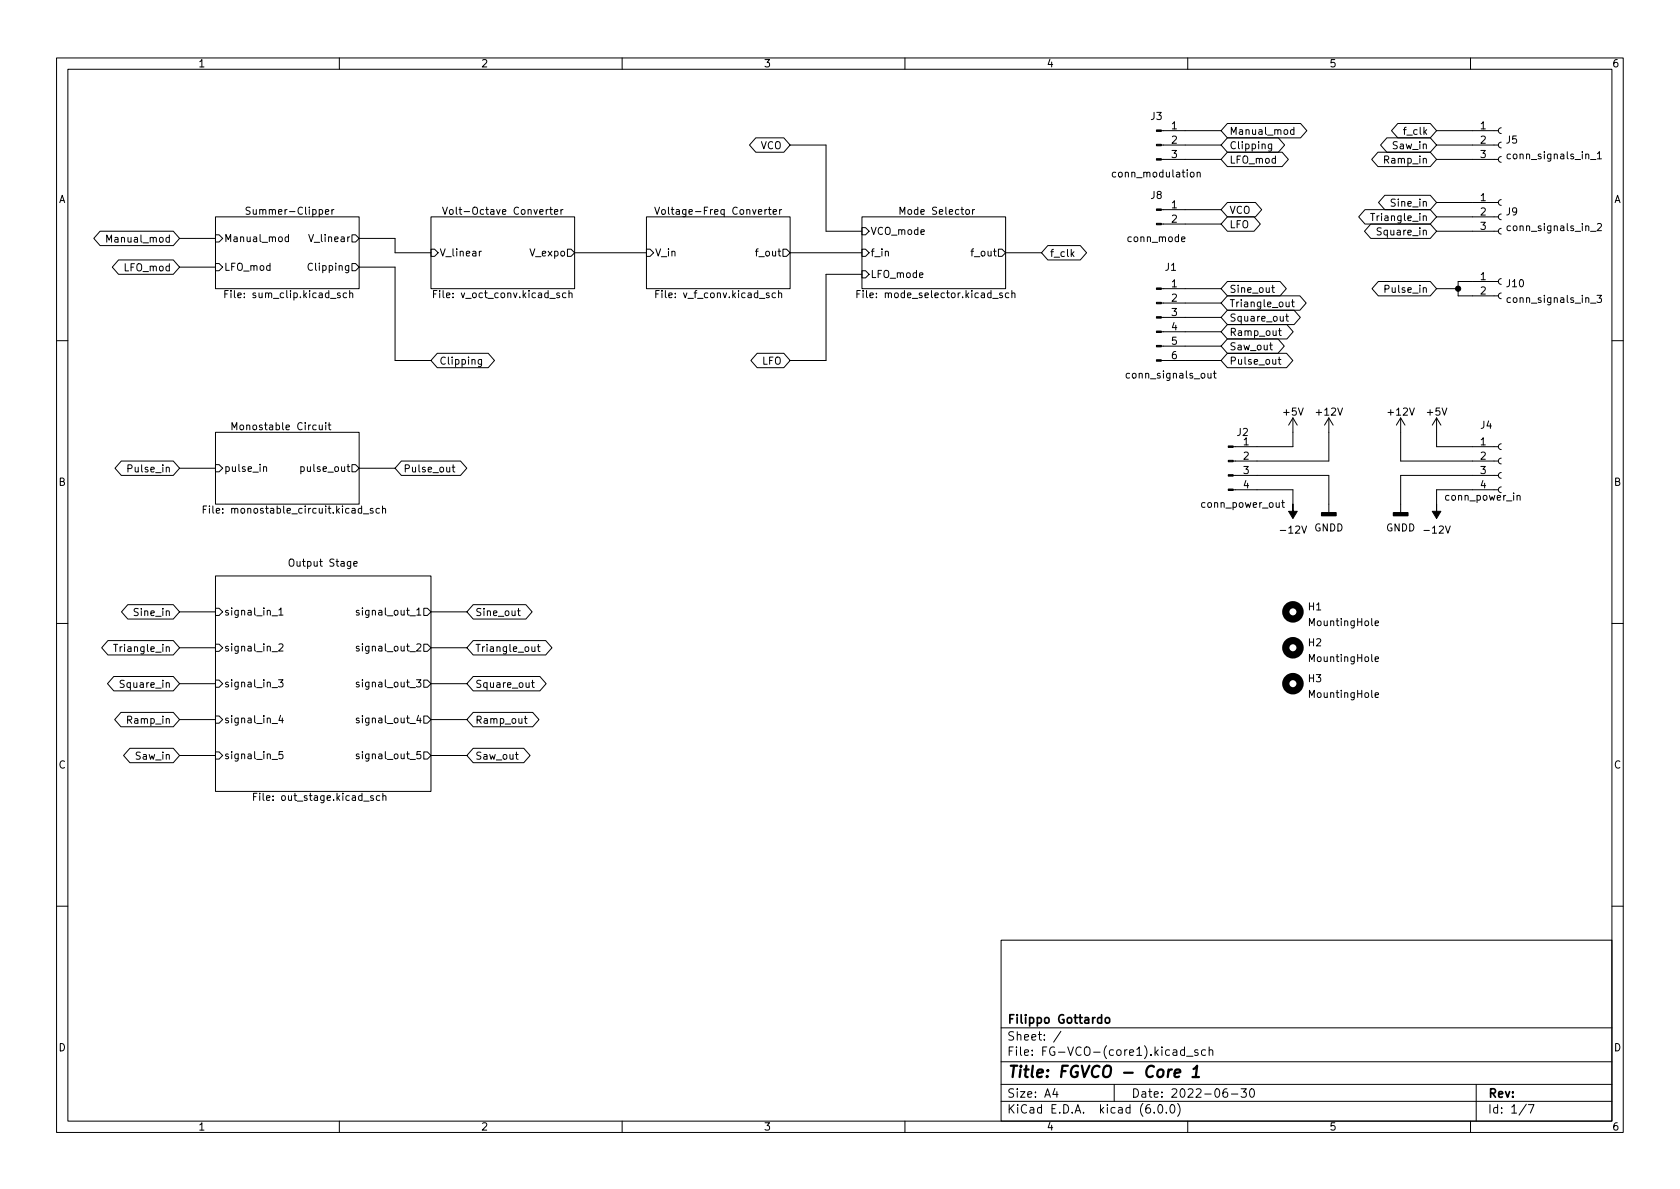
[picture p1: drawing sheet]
<svg xmlns="http://www.w3.org/2000/svg" width="297mm" height="210mm" viewBox="0 0 297 210" stroke-linecap="round" stroke-linejoin="round" font-family="sans-serif">
<g fill="none" stroke="#000" stroke-width=".18">
<path d="M10 10.2h277v190.1h-277zM12 12.2h273v186.1h-273zM60 10.2v2M110 10.2v2M160 10.2v2M210 10.2v2M260 10.2v2M38.1 38.3h25.4v12.7h-25.4zM44.2 36.7l-.5-.1-.2 .3 .1 .3 .6 .2v.4l-.2 .1-.5-.1M57.5 37.5l.6-.1v-.3h-.4l-.2 .1 .1 .6h.5M58.7 37.1v.8M59 37.1l-.3 .2"/>
<path d="M76.2 38.3h25.4v12.7h-25.4zM78.3 36.6l.4 1.3 .4-1.3M98 37.5l.6-.1v-.3h-.4l-.2 .1 .1 .6h.5M99.2 37.1v.8M99.5 37.1l-.3 .2M114.3 38.3h25.4v12.7h-25.4zM115.8 36.6l.4 1.3 .4-1.3M133.6 24.4h5l1.1 1.2-1.1 1.3h-5l-1.1-1.3zM135.8 37.1h.5M136 36.6v1.1l.3 .2M136.7 37.5l.6-.1-.1-.3h-.3l-.2 .1 .1 .6h.4M137.8 37.1v.8"/>
<path d="M138.2 37.1l-.4 .2M139.7 25.6h6.3v15.3h6.4M152.4 38.3h25.4v12.7h-25.4zM172 37.1v.8M172.3 37.1l-.3 .2M205.3 39.6h10.6M205.3 37.1h10.6M205.3 28.2h10.6M205.3 25.6h10.6M205.3 23.1h10.6M210.5 30.6l.2-.1 .4 .1v.5l-.1 .1-.3 .1-.2-.1zM211.7 30.6l.1-.1h.4v.8"/>
<path d="M211.7 30.5v.8M217 38.3h4.7l1.1 1.3-1.1 1.3h-4.7l-1.1-1.3zM217 26.9h9.7l1.1 1.3-1.1 1.3h-9.7l-1.1-1.3zM217 24.4h9l1.1 1.2-1.1 1.3h-9l-1.1-1.3zM217 21.8h13l1.1 1.3-1.1 1.3h-13l-1.1-1.3zM217 35.8h5l1.1 1.3-1.1 1.2h-5l-1.1-1.2zM224.8 25.5v1l-.2 .2h-.3M224.8 25.5h-.3l-.3 .2 .2 .6h.4M228.8 23l-.4-.1-.2 .3 .1 .5h.5M228.8 22.5v1.3M241.3 37.1h11.6l1.1 1.2-1.1 1.3h-11.6l-1.1-1.3zM242.3 37.7h.8"/>
<path d="M242.4 39.6h10.5l1.1 1.3-1.1 1.3h-10.5l-1.1-1.3zM243.6 26.9h9.3l1.1 1.3-1.1 1.3h-9.3l-1.1-1.3zM244.8 34.5h8.1l1.1 1.3-1.1 1.3h-8.1l-1.1-1.3zM245.2 24.4h7.7l1.1 1.2-1.1 1.3h-7.7l-1.1-1.3zM247.1 21.8h5.8l1.1 1.3-1.1 1.3h-5.8l-1.1-1.3zM254 38.3h10.9M254 35.8h10.9M254 28.2h10.9M254 25.6h10.9M254 23.1h10.9M265.4 37.8l-.3 .2-.2 .3 .2 .4 .3 .2M265.4 35.3l-.3 .1-.2 .4 .2 .4 .3 .1"/>
<path d="M265.4 27.7l-.3 .1-.2 .4 .2 .3 .3 .2M265.4 25.1l-.3 .2-.2 .3 .2 .4 .3 .2M265.4 22.6l-.3 .1-.2 .4 .2 .4 .3 .1M281.2 28.2h1M282.4 39.6l.5-.1 .3 .4-.8 .9h.8M282.4 27.2l.4-.4v1.3M282.4 28.1h.8M17.7 40.9h12.9l1.1 1.3-1.1 1.2h-12.9l-1.1-1.2zM18.9 42.8v-1.2l.4 .9 .4-.9v1.2M21 46h9.6l1.1 1.2-1.1 1.3h-9.6l-1.1-1.3zM31.7 47.2h6.4M31.7 42.2h6.4"/>
<path d="M38.1 41.5h.6l.7 .7-.7 .6h-.6zM38.1 46.6h.6l.7 .6-.7 .7h-.6zM39.8 52h.4M40.4 51.4h-.6v1.2M51 41.9h-.4l-.2 .2 .1 .6h.5M51 41.5v1.2M61.3 51.9l-.4-.1-.2 .2 .1 .6h.5M61.8 51.9l.2-.1 .3 .1 .1 .7M61.8 51.4v1.2M62.2 41.5h.7l.6 .7-.6 .6h-.7zM62.2 46.6h.7l.6 .6-.6 .7h-.7zM63.5 47.2h6.3v16.5h6.4"/>
<path d="M63.5 42.2h6.3v2.5h6.4M76.2 44.1h.6l.7 .6-.7 .6h-.6zM76.7 52h.4M77.3 51.4h-.6v1.2M85.1 44.4l-.3 .3M100.1 51.9l-.4-.1-.2 .2 .1 .6h.5M100.3 44.1h.7l.6 .6-.6 .6h-.7zM100.6 51.9l.2-.1 .3 .1v.7M100.6 51.4v1.2M101.6 44.7h12.7M114.3 44.1h.6l.7 .6-.7 .6h-.6zM116 52h.4"/>
<path d="M116.6 51.4h-.6v1.2M137.1 51.9l-.3-.1-.3 .2 .1 .6h.5M137.7 51.9l.1-.1 .3 .1 .1 .7M137.7 51.4v1.2M138.4 44.1h.7l.6 .6-.6 .6h-.7zM139.7 44.7h12.7M151.5 52h.4M152.1 51.4h-.6v1.2M152.4 47.9h.6l.7 .6-.7 .6h-.6zM152.4 40.3h.6l.7 .6-.7 .6h-.6zM152.4 44.1h.6l.7 .6-.7 .6h-.6zM152.4 48.5h-6.4v15.2h-6.3"/>
<path d="M176.5 44.1h.7l.6 .6-.6 .6h-.7zM177.2 51.9l-.3-.1-.2 .2 .1 .2 .4 .1v.3h-.5M177.8 44.7h6.3M178.4 51.9l-.4-.1-.2 .2 .1 .6h.5M178.9 51.9l.2-.1 .3 .1 .1 .7M178.9 51.4v1.2M185.3 43.4h5.7l1.1 1.3-1.1 1.3h-5.7l-1.2-1.3zM189.5 44.9l.4 .5M189.9 44.5l-.5 .5M205.3 58.7h10.6M205.3 56.1h10.6M205.3 53.6h10.6"/>
<path d="M205.3 51h10.6M208.9 42.3l.6-.1v-.3h-.4l-.2 .2 .1 .6h.5M217 54.9h11.8l1.1 1.2-1.1 1.3h-11.8l-1.1-1.3zM217 52.3h12.8l1.1 1.3-1.1 1.3h-12.8l-1.1-1.3zM217 57.4h10.5l1.1 1.3-1.1 1.2h-10.5l-1.1-1.2zM217 59.9h9l1.1 1.3-1.1 1.3h-9l-1.1-1.3zM217 49.8h9.3l1.1 1.2-1.1 1.3h-9.3l-1.1-1.3zM224.8 50.9h.5M225 50.4v1.1l.3 .2M226.1 58.5h.4M226.2 58.1v1.1l.3 .1M227.3 55.9h.5"/>
<path d="M227.4 53.4v.8l.3 .1 .2-.2M227.5 55.5v1.1l.3 .2M227.9 53.4v.9M228.4 53.4h.4M228.5 53v1.1l.3 .2M243.7 49.8h9.2l1.1 1.2-1.1 1.3h-9.2l-1.1-1.3zM244.2 40.3h-.5l-.2 .2 .1 .3 .5 .3v.3l-.1 .2-.5-.1M254 40.9h10.9M254 51h3.8M264.9 49.8h-7.1v2.5h7.1M265.4 40.4l-.3 .1-.2 .4 .2 .3 .3 .2M265.4 51.8l-.3 .2-.2 .3 .2 .4 .3 .1"/>
<path d="M265.4 49.3l-.3 .1-.2 .4 .2 .3 .3 .2M281.2 40.9h1M281.2 53.6h1M282.4 52.2h.8l-.5 .5 .4 .1v.6l-.2 .1-.5-.1M10 60.2h2M38.1 76.4h25.4v12.7h-25.4zM41 76v-1.3l.4 .9 .5-.9v1.3M56.4 75.2l.1 .7 .3 .1 .2-.1M57 75.2v.8M57.6 74.7v.2M57.6 75.2v.8M58 75.2h.5"/>
<path d="M58.2 74.7v1.1l.3 .2M77.3 62.5h9l1.1 1.2-1.1 1.3h-9l-1.1-1.3zM85.1 63.6v1l-.2 .2h-.3M85.1 63.6h-.3l-.3 .2 .2 .6h.4M133.9 62.5h4.7l1.1 1.2-1.1 1.3h-4.7l-1.1-1.3zM205.3 63.7h10.6M205.3 61.2h10.6M213.6 66v.8l.3 .1 .2-.2M214.1 66v.9M214.5 66h.5M214.7 65.6v1.1l.3 .2M217 62.5h10.5l1.1 1.2-1.1 1.3h-10.5l-1.1-1.3z"/>
<path d="M224.5 61h.5M224.7 60.6v1.1l.3 .2M226 63.6h.5M226.2 63.1v1.1l.3 .2M228.6 73.9v5.1h-10.6M228.6 73.9l-.8 1.3M228.6 73.9l.8 1.3M234.9 73.9v7.6h-16.9M234.9 73.9l-.7 1.3M234.9 73.9l.8 1.3M247.6 73.9v7.6h17.3M247.6 73.9l-.7 1.3"/>
<path d="M247.6 73.9l.8 1.3M254 73.9l-.8 1.3M254 73.9v5.1h10.9M254 73.9l.8 1.3M265.4 78.5l-.3 .1-.2 .4 .2 .3 .3 .2M285 60.2h2M21.4 81.5h9.2l1.1 1.3-1.1 1.3h-9.2l-1.1-1.3zM31.7 82.8h6.4M35.9 90.1h.5M36.5 89.5h-.6v1.2M38.1 82.2h.6l.7 .6-.7 .6h-.6zM46.6 82.6l.2-.1 .3 .1v.8"/>
<path d="M62.2 82.2h.7l.6 .6-.6 .6h-.7zM62.6 99.7l.6-.1-.1-.3h-.4l-.1 .2v.6h.5M63.5 82.8h6.3M64.2 90.9h1M65.9 90l-.3-.1-.1 .2v.2l.4 .1v.3h-.4M67.1 90l-.4-.1-.2 .2 .1 .6h.5M67.6 90l.2-.1 .3 .1 .1 .7M67.6 89.5v1.2M71 81.5h10.4l1.1 1.3-1.1 1.3h-10.4l-1.2-1.3zM79.9 82.6h.5M80.1 82.2v1.1l.3 .2M218 86.6h10.6v2.5"/>
<path d="M218 84.1h16.9v6.6M226.6 88.9h.5M226.8 88.5v1l.3 .2M264.9 84.1h-17.3v6.6M264.9 86.6h-10.9v2.5M265.4 86.1l-.3 .1-.2 .4 .2 .4 .3 .1M265.4 83.6l-.3 .1-.2 .4 .2 .3 .3 .2M265.4 81l-.3 .2-.2 .3 .2 .4 .3 .1M268.2 87.7l.2-.1 .3 .1 .1 .8M268.2 87.6v.9M10 110.2h2M19.1 113.3h11.5l1.1 1.2-1.1 1.3h-11.5l-1.1-1.3z"/>
<path d="M20.1 113.9h.7M20.1 119.6h10.5l1.1 1.3-1.1 1.3h-10.5l-1.1-1.3zM22.6 106.9h8l1.1 1.3-1.1 1.3h-8l-1.1-1.3zM31.7 108.2h6.4M31.7 114.5h6.4M38.1 101.8h38.1v38.1h-38.1zM38.1 113.9h.6l.7 .6-.7 .7h-.6zM38.1 107.6h.6l.7 .6-.7 .6h-.6zM48.1 115.2h1M48.1 108.9h1M49.3 114l.5-.1 .2 .3-.7 .9h.7M49.3 107.9l.4-.4v1.3"/>
<path d="M49.3 108.8h.7M63.5 108l-.3-.1-.2 .2 .1 .2 .4 .1v.3h-.5M63.5 114.3h-.3l-.2 .2 .1 .1 .4 .2v.3h-.5M73.7 108.8h.7M74.9 107.6h.7l.6 .6-.6 .6h-.7zM74.9 113.9h.7l.6 .6-.6 .7h-.7zM76.2 108.2h6.3M76.2 114.5h6.3M83.7 119.6h11.8l1.1 1.3-1.1 1.3h-11.8l-1.2-1.3zM83.7 106.9h9.3l1.1 1.3-1.1 1.3h-9.3l-1.2-1.3zM83.7 113.3h12.8l1.1 1.2-1.1 1.3h-12.8l-1.2-1.3zM91.5 108h.5"/>
<path d="M91.7 107.6v1.1l.3 .2M94 114.4l.1 .8h.3l.2-.1M94.6 114.4v.8M95 114.4h.5M95.2 113.9v1.1l.3 .2M243.1 110.2l.6-.1v-.2l-.4-.1-.2 .2 .1 .6h.5M243.1 116.6l.6-.2v-.2l-.4-.1-.2 .2 .1 .6h.5M285 110.2h2M21.4 126h9.2l1.1 1.2-1.1 1.3h-9.2l-1.1-1.3zM22 120.4l-.5-.1-.3 .2 .2 .3 .5 .3v.3l-.2 .2-.5-.1M23 132.3h7.6l1.1 1.3-1.1 1.3h-7.6l-1.2-1.3zM31.7 133.6h6.4"/>
<path d="M31.7 120.9h6.4M31.7 127.2h6.4M38.1 120.3h.6l.7 .6-.7 .6h-.6zM38.1 126.6h.6l.7 .6-.7 .7h-.6zM38.1 133h.6l.7 .6-.7 .6h-.6zM48.1 121.6h1M48.1 127.9h1M48.1 134.3h1M49.3 120.2h.7l-.4 .5 .4 .1v.6l-.2 .1-.5-.1M49.6 126.5l-.3 .9h.8M49.9 127v.8M50 132.9h-.6l-.1 .6 .2-.1h.4l.1 .2v.5l-.2 .1-.5-.1"/>
<path d="M63.5 120.7l-.3-.1-.2 .2 .1 .2 .4 .1v.3h-.5M63.5 133.4l-.3-.1-.2 .2 .1 .2 .4 .1v.3h-.5M63.5 127h-.3l-.2 .2 .1 .1 .4 .2v.3h-.5M74.9 120.3h.7l.6 .6-.6 .6h-.7zM74.9 133h.7l.6 .6-.6 .6h-.7zM74.9 126.6h.7l.6 .6-.6 .7h-.7zM76.2 133.6h6.3M76.2 120.9h6.3M76.2 127.2h6.3M83.7 126h10.5l1.1 1.2-1.1 1.3h-10.5l-1.2-1.3zM83.7 132.3h8.9l1.1 1.3-1.1 1.3h-8.9l-1.2-1.3zM91.1 133.4h.5"/>
<path d="M91.3 133v1.1l.3 .2M92.7 127.1h.5M92.9 126.6v1.1l.3 .2M94 120.7h.5M94.2 120.3v1.1l.3 .2M243.1 122.9l.6-.1v-.2l-.4-.1-.2 .2 .1 .6h.5M44.8 140.9h.5M45.4 140.3h-.6v1.2M67.1 140.8l-.3-.1-.3 .2 .2 .6h.4M67.7 140.8l.2-.1 .3 .1v.7M67.7 140.3v1.2M10 160.2h2"/>
<path d="M177 166.3h108v32h-108zM285 160.2h2M60 198.3v2M110 198.3v2M160 198.3v2M177 194.8h108M177 191.8h108M177 187.8h108M177 181.8h108M186.5 192.5l-.4 1h1M186.9 193v1M187.6 182.4l-1.3 1.9"/>
<path d="M197 191.8v3M204.1 196.7v.1M204.9 195.4l.2-.1a.81 .81 0 0 1 .6 .7 .81 .81 0 0 1-.3 .8h-.2a.81 .81 0 0 1-.6-.6 .81 .81 0 0 1 .3-.8zM206.2 196.7v.1M207.1 195.4l.1-.1a.81 .81 0 0 1 .6 .7 .81 .81 0 0 1-.3 .8h-.1a.81 .81 0 0 1-.6-.6 .81 .81 0 0 1 .3-.8zM208.2 195.1a1.72 1.72 0 0 1 0 2.3M209.4 185.7l-.4-.1-.3 .3v.4l.2 .3h.5M209.4 185.1v1.5M209.8 186.8h1.1M210 198.3v2M211.8 185.7l-.4-.1-.2 .2 .1 .3 .5 .1v.4h-.6M213.1 185.7l-.4-.1-.3 .3v.4l.2 .3h.5"/>
<path d="M213.8 185.8l.2-.2 .4 .1v.9M213.8 185.1v1.5M216.9 192.5a.59 .59 0 0 0-.7 .7v.5l.2 .3h.4l.2-.1 .1-.5-.2-.2-.4-.1-.3 .3M217.7 193.5h1.2M219.4 192.5h1l-.5 .6 .4 .1v.7l-.2 .1h-.5l-.2-.1M221.1 192.7l.2-.2a.81 .81 0 0 1 .6 .7 .81 .81 0 0 1-.3 .8h-.2a.81 .81 0 0 1-.3-1.3zM260 198.3v2M261 191.8v6.5M269.9 195.3l-1.3 1.9M270.2 195.3h1l-.6 1.5"/>
</g>
<path d="M207.7 189.8l1-.2-.1-.4-.5-.1-.4 .3v1l.2 .1 .6-.1M210.8 190.5h1.2M211 189l.7-.5-.3 2" fill="none" stroke="#000" stroke-width=".4"/>
<path d="M195.5 180.1l.2-.2 .4 .2 .1 .5-.1 .3h-.4l-.2-.1z" fill="none" stroke="#000" stroke-width=".3"/>
<g fill="none" stroke="#000" stroke-width="1.3">
<circle cx="228.6" cy="108.2" r="1.27"/>
<circle cx="228.6" cy="114.5" r="1.27"/>
<circle cx="228.6" cy="120.9" r="1.27"/>
</g>
<g fill="#000" stroke="#000" stroke-width=".18">
<path d="M204.5 39.5h.8v.2h-.8zM204.5 37h.8v.2h-.8zM204.5 28.1h.8v.2h-.8zM204.5 25.5h.8v.3h-.8zM204.5 23h.8v.2h-.8zM204.5 58.5h.8v.3h-.8zM204.5 56h.8v.3h-.8zM204.5 53.5h.8v.2h-.8zM204.5 50.9h.8v.3h-.8zM204.5 63.6h.8v.3h-.8zM204.5 61.1h.8v.2h-.8zM217.2 78.9h.8v.2h-.8z"/>
<path d="M217.2 86.5h.8v.2h-.8zM217.2 83.9h.8v.3h-.8zM217.2 81.4h.8v.3h-.8zM228.6 89.1v1.3h.8l-.8 1.3-.8-1.3h.8zM254 89.1v1.3h.8l-.8 1.3-.8-1.3h.8z"/>
<circle cx="257.8" cy="51" r=".46"/>
</g>
<path d="M233.7 90.7h2.5v.5h-2.5zM246.4 90.7h2.5v.5h-2.5z" fill="#000" stroke="#000" stroke-width=".25"/>
<text font-size="2.8" x="178" y="190.6">Title: FGVCO - Core 1</text>
<g font-size="2.1">
<text x="178" y="184">Sheet: /</text>
<text x="178" y="181">Filippo Gottardo</text>
<text x="178" y="186.7">File: FG-VCO-(core1).kicad_sch</text>
<text x="178" y="196.9">KiCad E.D.A. kicad (6.0.0)</text>
<text x="178" y="194.1">Size: A4</text>
<text x="200" y="194.1">Date: 2022-06-30</text>
<text x="263" y="194.1">Rev:</text>
<text x="263" y="196.9">Id: 1/7</text>
</g>
<g font-size="1.8">
<text x="35" y="11.9">1</text>
<text x="85" y="11.9">2</text>
<text x="135" y="11.9">3</text>
<text x="185" y="11.9">4</text>
<text x="235" y="11.9">5</text>
<text x="285" y="11.9">6</text>
<text x="203.5" y="21.2">J3</text>
<text x="207.2" y="22.9">1</text>
<text x="217.3" y="23.8">Manual_mod</text>
<text x="248.5" y="23.8">f_clk</text>
<text x="261.8" y="22.9">1</text>
<text x="134.4" y="26.4">VCO</text>
<text x="207.2" y="25.4">2</text>
<text x="207.2" y="27.9">3</text>
<text x="217.3" y="28.9">LFO_mod</text>
<text x="217.3" y="26.4">Clipping</text>
<text x="245.1" y="28.9">Ramp_in</text>
<text x="246.5" y="26.4">Saw_in</text>
<text x="261.8" y="25.4">2</text>
<text x="261.8" y="27.9">3</text>
<text x="266.3" y="25.4">J5</text>
<text x="266.9" y="28.2">conn_signals_in_1</text>
<text x="10.3" y="35.9">A</text>
<text x="197.1" y="31.4">conn_modulation</text>
<text x="203.5" y="35.2">J8</text>
<text x="261.8" y="35.6">1</text>
<text x="285.3" y="35.9">A</text>
<text x="44.3" y="38">Summer-Clipper</text>
<text x="79.6" y="38">Volt-Octave Converter</text>
<text x="117.2" y="38">Voltage-Freq Converter</text>
<text x="153.9" y="41.5">VCO_mode</text>
<text x="159.6" y="38">Mode Selector</text>
<text x="207.2" y="36.8">1</text>
<text x="207.2" y="39.4">2</text>
<text x="217.3" y="40.3">LFO</text>
<text x="217.3" y="37.8">VCO</text>
<text x="243.1" y="39.1">Triangle_in</text>
<text x="244" y="41.6">Square_in</text>
<text x="246.3" y="36.5">Sine_in</text>
<text x="261.8" y="38.1">2</text>
<text x="261.8" y="40.6">3</text>
<text x="266.3" y="38.1">J9</text>
<text x="266.9" y="40.9">conn_signals_in_2</text>
<text x="19.5" y="42.9">Manual_mod</text>
<text x="22.1" y="48">LFO_mod</text>
<text x="39.6" y="42.8">Manual_mod</text>
<text x="39.6" y="47.9">LFO_mod</text>
<text x="55" y="47.9">Clipping</text>
<text x="55.2" y="42.8">V_linear</text>
<text x="77.7" y="45.3">V_linear</text>
<text x="93.8" y="45.3">V_expo</text>
<text x="115.8" y="45.3">V_in</text>
<text x="133.9" y="45.3">f_out</text>
<text x="153.9" y="45.3">f_in</text>
<text x="172" y="45.3">f_out</text>
<text x="185.6" y="45.4">f_clk</text>
<text x="199.5" y="42.8">conn_mode</text>
<text x="206" y="47.9">J1</text>
<text x="40.6" y="52.7">File: sum_clip.kicad_sch</text>
<text x="77.4" y="52.7">File: v_oct_conv.kicad_sch</text>
<text x="116.7" y="52.7">File: v_f_conv.kicad_sch</text>
<text x="152.7" y="52.7">File: mode_selector.kicad_sch</text>
<text x="153.9" y="49.1">LFO_mode</text>
<text x="207.2" y="50.8">1</text>
<text x="207.2" y="53.3">2</text>
<text x="217.3" y="51.8">Sine_out</text>
<text x="245.3" y="51.8">Pulse_in</text>
<text x="261.8" y="49.5">1</text>
<text x="261.8" y="52.1">2</text>
<text x="266.4" y="50.8">J10</text>
<text x="266.9" y="53.6">conn_signals_in_3</text>
<text x="207.2" y="55.9">3</text>
<text x="207.2" y="58.4">4</text>
<text x="217.3" y="56.9">Square_out</text>
<text x="217.3" y="54.3">Triangle_out</text>
<text x="217.3" y="59.4">Ramp_out</text>
<text x="77.6" y="64.5">Clipping</text>
<text x="134.7" y="64.5">LFO</text>
<text x="207.2" y="61">5</text>
<text x="207.2" y="63.5">6</text>
<text x="217.3" y="64.5">Pulse_out</text>
<text x="217.3" y="61.9">Saw_out</text>
<text x="199.5" y="66.9">conn_signals_out</text>
<text x="41.7" y="76.1">Monostable Circuit</text>
<text x="218.7" y="77.1">J2</text>
<text x="227" y="73.5">+5V</text>
<text x="232.9" y="73.5">+12V</text>
<text x="245.6" y="73.5">+12V</text>
<text x="252.4" y="73.5">+5V</text>
<text x="261.8" y="75.8">J4</text>
<text x="23" y="83.5">Pulse_in</text>
<text x="39.6" y="83.4">pulse_in</text>
<text x="53.7" y="83.4">pulse_out</text>
<text x="71.3" y="83.5">Pulse_out</text>
<text x="219.9" y="78.7">1</text>
<text x="219.9" y="81.3">2</text>
<text x="219.9" y="83.8">3</text>
<text x="261.8" y="78.7">1</text>
<text x="261.8" y="81.3">2</text>
<text x="261.8" y="83.8">3</text>
<text x="10.3" y="85.9">B</text>
<text x="212.6" y="89.8">conn_power_out</text>
<text x="219.9" y="86.4">4</text>
<text x="255.7" y="88.5">conn_power_in</text>
<text x="261.8" y="86.4">4</text>
<text x="285.3" y="85.9">B</text>
<text x="37.4" y="90.8">File: monostable_circuit.kicad_sch</text>
<text x="226.7" y="94.3">-12V</text>
<text x="232.3" y="94">GNDD</text>
<text x="245" y="94">GNDD</text>
<text x="252.1" y="94.3">-12V</text>
<text x="51.6" y="100.2">Output Stage</text>
<text x="231.4" y="107.9">H1</text>
<text x="24" y="108.9">Sine_in</text>
<text x="39.6" y="108.8">signal_in_1</text>
<text x="63.9" y="108.8">signal_out_1</text>
<text x="84" y="108.9">Sine_out</text>
<text x="231.7" y="110.7">MountingHole</text>
<text x="20.9" y="115.3">Triangle_in</text>
<text x="39.6" y="115.2">signal_in_2</text>
<text x="63.9" y="115.2">signal_out_2</text>
<text x="84" y="115.3">Triangle_out</text>
<text x="231.4" y="114.3">H2</text>
<text x="231.7" y="117.1">MountingHole</text>
<text x="21.8" y="121.6">Square_in</text>
<text x="39.6" y="121.5">signal_in_3</text>
<text x="63.9" y="121.5">signal_out_3</text>
<text x="84" y="121.6">Square_out</text>
<text x="231.4" y="120.6">H3</text>
<text x="231.7" y="123.4">MountingHole</text>
<text x="22.9" y="128">Ramp_in</text>
<text x="39.6" y="127.9">signal_in_4</text>
<text x="63.9" y="127.9">signal_out_4</text>
<text x="84" y="128">Ramp_out</text>
<text x="10.3" y="135.9">C</text>
<text x="24.2" y="134.3">Saw_in</text>
<text x="39.6" y="134.2">signal_in_5</text>
<text x="63.9" y="134.2">signal_out_5</text>
<text x="84" y="134.3">Saw_out</text>
<text x="285.3" y="135.9">C</text>
<text x="45.8" y="141.6">File: out_stage.kicad_sch</text>
<text x="10.3" y="185.9">D</text>
<text x="285.3" y="185.9">D</text>
<text x="35" y="199.9">1</text>
<text x="85" y="199.9">2</text>
<text x="135" y="199.9">3</text>
<text x="185" y="199.9">4</text>
<text x="235" y="199.9">5</text>
<text x="285" y="199.9">6</text>
</g>
</svg>
